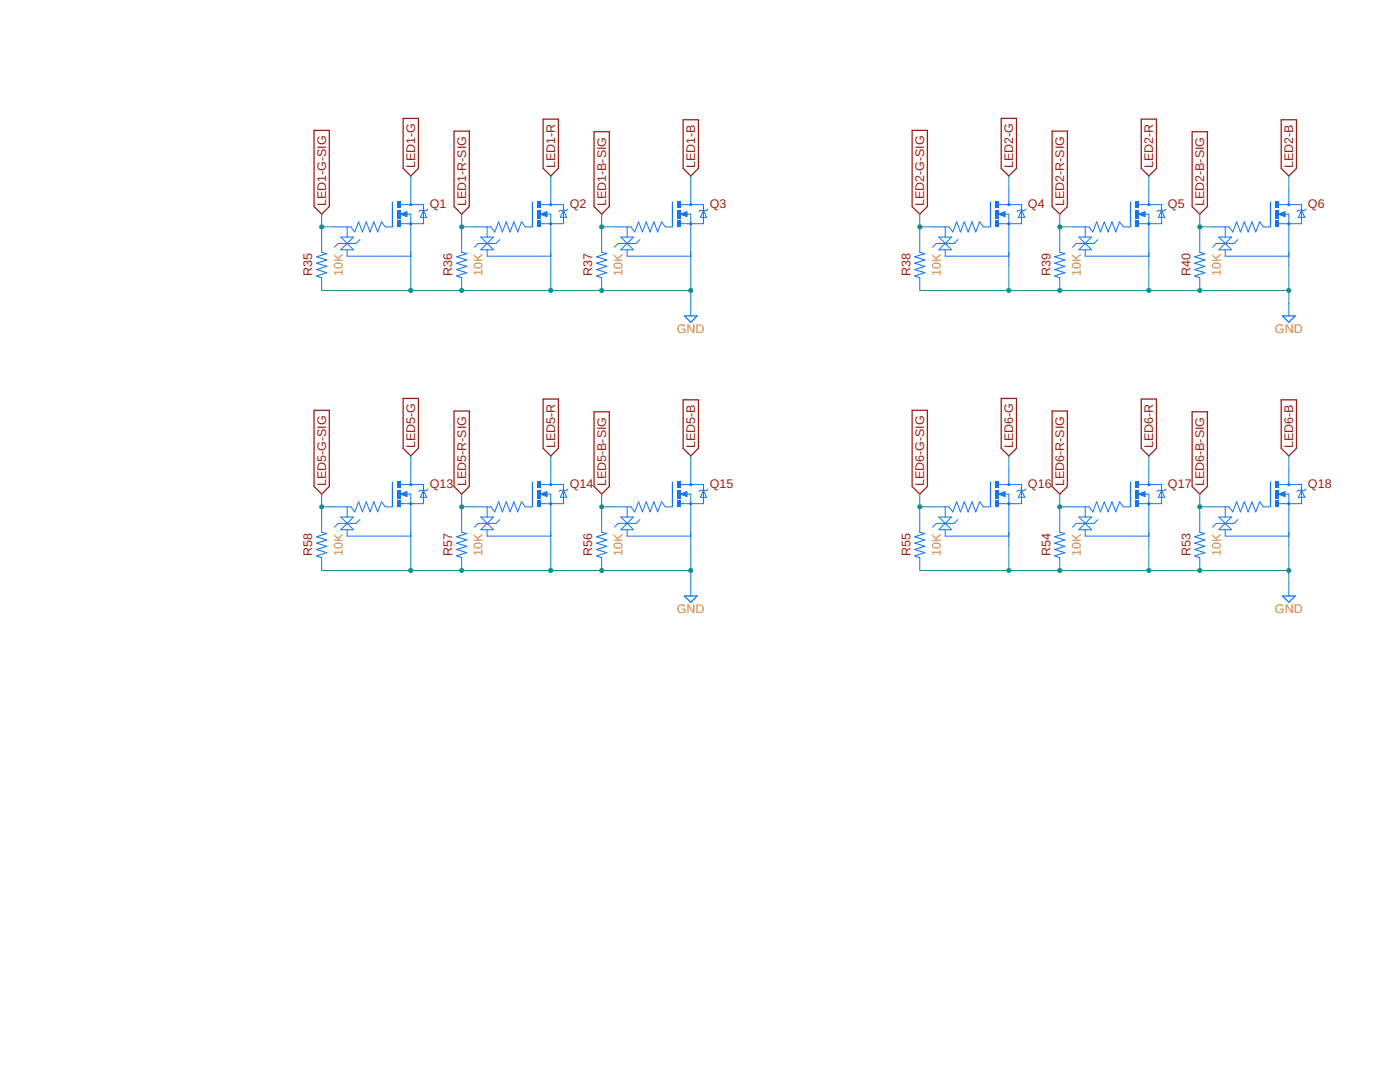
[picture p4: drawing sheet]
<svg xmlns="http://www.w3.org/2000/svg" width="279mm" height="216mm" viewBox="0 0 279 216" stroke-linecap="round" stroke-linejoin="round" font-family="sans-serif">
<g fill="none" stroke="#9c1f14" stroke-width=".25">
<path d="M62.7 26h3v15.2l-1.5 1.5-1.5-1.5zM80.5 23.6h3v10l-1.5 1.5-1.5-1.5zM90.6 26.2h3.1v15l-1.6 1.5-1.5-1.5zM108.4 23.8h3v9.8l-1.5 1.5-1.5-1.5zM118.6 26.3h3v14.9l-1.5 1.5-1.5-1.5zM136.3 23.9h3.1v9.7l-1.5 1.5-1.6-1.5zM182 26h3.1v15.2l-1.5 1.5-1.6-1.5zM199.8 23.6h3.1v10l-1.6 1.5-1.5-1.5zM210 26.2h3v15l-1.5 1.5-1.5-1.5zM227.8 23.8h3v9.8l-1.5 1.5-1.5-1.5zM237.9 26.3h3.1v14.9l-1.6 1.5-1.5-1.5zM255.7 23.9h3v9.7l-1.5 1.5-1.5-1.5z"/>
<path d="M80.5 79.5h3v10l-1.5 1.5-1.5-1.5zM108.4 79.6h3v9.9l-1.5 1.5-1.5-1.5zM136.3 79.8h3.1v9.7l-1.5 1.5-1.6-1.5zM199.8 79.5h3.1v10l-1.6 1.5-1.5-1.5zM227.8 79.6h3v9.9l-1.5 1.5-1.5-1.5zM255.7 79.8h3v9.7l-1.5 1.5-1.5-1.5zM62.7 81.9h3v15.2l-1.5 1.5-1.5-1.5zM90.6 82h3.1v15.1l-1.6 1.5-1.5-1.5zM118.6 82.2h3v14.9l-1.5 1.5-1.5-1.5zM182 81.9h3.1v15.2l-1.5 1.5-1.6-1.5zM210 82h3v15.1l-1.5 1.5-1.5-1.5zM237.9 82.2h3.1v14.9l-1.6 1.5-1.5-1.5z"/>
</g>
<path d="M79.9 42.7l1.3-.5v1zM80 40.8h4.5v3.8h-4.6M81.1 42.7h.9v1.9M82 40.2v.6M84.5 42l.7 1.4h-1.3zM85.4 41.7l-.2 .3h-1.3l-.3 .2" fill="none" stroke="#1375f4" stroke-width=".2"/>
<path d="M81.1 42.5l-.9 .2 .9 .3v-.3h-.3" fill="none" stroke="#1375f4" stroke-width=".32"/>
<g fill="#1375f4">
<path d="M79.2 44h.7v1.3h-.7z" fill-rule="evenodd"/>
<path d="M79.2 40.2h.7v1.3h-.7z" fill-rule="evenodd"/>
<path d="M79.2 41.8h.7v1.8h-.7z" fill-rule="evenodd"/>
<circle cx="82" cy="44.6" r=".33"/>
<circle cx="82" cy="40.8" r=".33"/>
</g>
<g fill="#1375f4">
<path d="M81.6 44.6a.35 .35 0 0 1 .7 0 .35 .35 0 0 1-.7 0zM81.6 44.6a.35 .35 0 0 0 .7 0 .35 .35 0 0 0-.7 0z"/>
<path d="M81.6 40.8a.35 .35 0 0 1 .7 0 .35 .35 0 0 1-.7 0zM81.6 40.8a.35 .35 0 0 0 .7 0 .35 .35 0 0 0-.7 0z"/>
<path d="M79.2 44h.7v1.3h-.7zM79.2 44v1.3h.7v-1.3z"/>
<path d="M79.2 40.2h.7v1.3h-.7zM79.2 40.2v1.3h.7v-1.3z"/>
<path d="M79.2 41.8h.7v1.8h-.7zM79.2 41.8v1.8h.7v-1.8z"/>
</g>
<g fill="none" stroke="#1375f4" stroke-width=".2">
<path d="M82 37.7v2.5M66.7 45.3h3.3l.8 1 .8-2 .7 2 .8-2 .8 2 .7-2 .8 2 .7-2 .8 1h1.3M68 47.3l2.5 2.5h-2.5l2.5-2.5zM69.3 45.3v2M69.3 49.8v1.3h12.7M71.8 47.8l-.7 .8h-3.6l-.8 .7M82 44.6v8.3M107.9 42.7l1.3-.5v1zM107.9 40.8h4.6v3.8h-4.6M109 42.7h.9v1.9M109.9 40.2v.6M112.5 42l.6 1.4h-1.3z"/>
<path d="M113.3 41.7l-.2 .3h-1.3l-.2 .2"/>
</g>
<path d="M78.3 40.3v5" fill="none" stroke="#1375f4" stroke-width=".25"/>
<path d="M109 42.5l-.9 .2 .9 .3v-.3h-.2" fill="none" stroke="#1375f4" stroke-width=".32"/>
<g fill="#1375f4">
<path d="M107.1 44h.8v1.3h-.8z" fill-rule="evenodd"/>
<path d="M107.1 40.2h.8v1.3h-.8z" fill-rule="evenodd"/>
<path d="M107.1 41.8h.8v1.8h-.8z" fill-rule="evenodd"/>
<circle cx="109.9" cy="44.6" r=".33"/>
<circle cx="109.9" cy="40.8" r=".33"/>
</g>
<g fill="#1375f4">
<path d="M109.6 44.6a.34 .34 0 0 1 .6 0 .34 .34 0 0 1-.6 0zM109.6 44.6a.33 .33 0 0 0 .6 0 .33 .33 0 0 0-.6 0z"/>
<path d="M109.6 40.8a.34 .34 0 0 1 .6 0 .34 .34 0 0 1-.6 0zM109.6 40.8a.33 .33 0 0 0 .6 0 .33 .33 0 0 0-.6 0z"/>
<path d="M107.1 44h.8v1.3h-.8zM107.1 44v1.3h.8v-1.3z"/>
<path d="M107.1 40.2h.8v1.3h-.8zM107.1 40.2v1.3h.8v-1.3z"/>
<path d="M107.1 41.8h.8v1.8h-.8zM107.1 41.8v1.8h.8v-1.8z"/>
</g>
<g fill="none" stroke="#1375f4" stroke-width=".2">
<path d="M109.9 37.7v2.5M94.7 45.3h3.3l.7 1 .8-2 .8 2 .7-2 .8 2 .8-2 .7 2 .8-2 .7 1h1.3M95.9 47.3l2.6 2.5h-2.6l2.6-2.5zM97.2 45.3v2M97.2 49.8v1.3h12.7M99.8 47.8l-.8 .8h-3.6l-.7 .7M109.9 44.6v8.3M135.8 42.7l1.3-.5v1zM135.8 40.8h4.6v3.8h-4.6M137 42.7h.9v1.9M137.9 40.2v.6M140.4 42l.6 1.4h-1.2z"/>
<path d="M141.3 41.7l-.3 .3h-1.2l-.3 .2"/>
</g>
<path d="M106.3 40.3v5" fill="none" stroke="#1375f4" stroke-width=".25"/>
<path d="M137 42.5l-.9 .2 .9 .3v-.3h-.3" fill="none" stroke="#1375f4" stroke-width=".32"/>
<g fill="#1375f4">
<path d="M135.1 44h.7v1.3h-.7z" fill-rule="evenodd"/>
<path d="M135.1 40.2h.7v1.3h-.7z" fill-rule="evenodd"/>
<path d="M135.1 41.8h.7v1.8h-.7z" fill-rule="evenodd"/>
<circle cx="137.9" cy="44.6" r=".33"/>
<circle cx="137.9" cy="40.8" r=".33"/>
</g>
<g fill="#1375f4">
<path d="M137.5 44.6a.35 .35 0 0 1 .7 0 .35 .35 0 0 1-.7 0zM137.5 44.6a.35 .35 0 0 0 .7 0 .35 .35 0 0 0-.7 0z"/>
<path d="M137.5 40.8a.35 .35 0 0 1 .7 0 .35 .35 0 0 1-.7 0zM137.5 40.8a.35 .35 0 0 0 .7 0 .35 .35 0 0 0-.7 0z"/>
<path d="M135.1 44h.7v1.3h-.7zM135.1 44v1.3h.7v-1.3z"/>
<path d="M135.1 40.2h.7v1.3h-.7zM135.1 40.2v1.3h.7v-1.3z"/>
<path d="M135.1 41.8h.7v1.8h-.7zM135.1 41.8v1.8h.7v-1.8z"/>
</g>
<g fill="none" stroke="#1375f4" stroke-width=".2">
<path d="M137.9 37.7v2.5M122.6 45.3h3.3l.8 1 .7-2 .8 2 .8-2 .7 2 .8-2 .8 2 .7-2 .8 1h1.2M123.9 47.3l2.5 2.5h-2.5l2.5-2.5zM125.2 45.3v2M125.2 49.8v1.3h12.7M127.7 47.8l-.8 .8h-3.5l-.8 .7M137.9 44.6v8.3M199.3 42.7l1.3-.5v1zM199.3 40.8h4.6v3.8h-4.6M200.4 42.7h.9v1.9M201.3 40.2v.6M203.9 42l.6 1.4h-1.3z"/>
<path d="M204.8 41.7l-.3 .3h-1.3l-.2 .2M137.9 60.5v2.5"/>
</g>
<path d="M134.2 40.3v5M136.6 63h2.5l-1.2 1.3z" fill="none" stroke="#1375f4" stroke-width=".25"/>
<path d="M200.4 42.5l-.8 .2 .8 .3v-.3h-.2" fill="none" stroke="#1375f4" stroke-width=".32"/>
<g fill="#1375f4">
<path d="M198.5 44h.8v1.3h-.8z" fill-rule="evenodd"/>
<path d="M198.5 40.2h.8v1.3h-.8z" fill-rule="evenodd"/>
<path d="M198.5 41.8h.8v1.8h-.8z" fill-rule="evenodd"/>
<circle cx="201.3" cy="44.6" r=".33"/>
<circle cx="201.3" cy="40.8" r=".33"/>
</g>
<g fill="#1375f4">
<path d="M201 44.6a.35 .35 0 0 1 .7 0 .35 .35 0 0 1-.7 0zM201 44.6a.35 .35 0 0 0 .7 0 .35 .35 0 0 0-.7 0z"/>
<path d="M201 40.8a.35 .35 0 0 1 .7 0 .35 .35 0 0 1-.7 0zM201 40.8a.35 .35 0 0 0 .7 0 .35 .35 0 0 0-.7 0z"/>
<path d="M198.5 44h.8v1.3h-.8zM198.5 44v1.3h.8v-1.3z"/>
<path d="M198.5 40.2h.8v1.3h-.8zM198.5 40.2v1.3h.8v-1.3z"/>
<path d="M198.5 41.8h.8v1.8h-.8zM198.5 41.8v1.8h.8v-1.8z"/>
</g>
<g fill="none" stroke="#1375f4" stroke-width=".2">
<path d="M201.3 37.7v2.5M186.1 45.3h3.3l.8 1 .7-2 .8 2 .7-2 .8 2 .8-2 .7 2 .8-2 .8 1h1.2M187.4 47.3l2.5 2.5h-2.5l2.5-2.5zM188.6 45.3v2M188.6 49.8v1.3h12.7M191.2 47.8l-.8 .8h-3.5l-.8 .7M201.3 44.6v8.3M227.2 42.7l1.3-.5v1zM227.3 40.8h4.5v3.8h-4.6M228.4 42.7h.9v1.9M229.3 40.2v.6M231.8 42l.7 1.4h-1.3z"/>
<path d="M232.7 41.7l-.2 .3h-1.3l-.3 .2"/>
</g>
<path d="M197.7 40.3v5" fill="none" stroke="#1375f4" stroke-width=".25"/>
<path d="M228.4 42.5l-.9 .2 .9 .3v-.3h-.3" fill="none" stroke="#1375f4" stroke-width=".32"/>
<g fill="#1375f4">
<path d="M226.5 44h.7v1.3h-.7z" fill-rule="evenodd"/>
<path d="M226.5 40.2h.7v1.3h-.7z" fill-rule="evenodd"/>
<path d="M226.5 41.8h.7v1.8h-.7z" fill-rule="evenodd"/>
<circle cx="229.3" cy="44.6" r=".33"/>
<circle cx="229.3" cy="40.8" r=".33"/>
</g>
<g fill="#1375f4">
<path d="M228.9 44.6a.35 .35 0 0 1 .7 0 .35 .35 0 0 1-.7 0zM228.9 44.6a.35 .35 0 0 0 .7 0 .35 .35 0 0 0-.7 0z"/>
<path d="M228.9 40.8a.35 .35 0 0 1 .7 0 .35 .35 0 0 1-.7 0zM228.9 40.8a.35 .35 0 0 0 .7 0 .35 .35 0 0 0-.7 0z"/>
<path d="M226.5 44h.7v1.3h-.7zM226.5 44v1.3h.7v-1.3z"/>
<path d="M226.5 40.2h.7v1.3h-.7zM226.5 40.2v1.3h.7v-1.3z"/>
<path d="M226.5 41.8h.7v1.8h-.7zM226.5 41.8v1.8h.7v-1.8z"/>
</g>
<g fill="none" stroke="#1375f4" stroke-width=".2">
<path d="M229.3 37.7v2.5M214 45.3h3.3l.8 1 .8-2 .7 2 .8-2 .7 2 .8-2 .8 2 .7-2 .8 1h1.3M215.3 47.3l2.5 2.5h-2.5l2.5-2.5zM216.6 45.3v2M216.6 49.8v1.3h12.7M219.1 47.8l-.7 .8h-3.6l-.8 .7M229.3 44.6v8.3M255.2 42.7l1.3-.5v1zM255.2 40.8h4.6v3.8h-4.6M256.3 42.7h.9v1.9M257.2 40.2v.6M259.8 42l.6 1.4h-1.3z"/>
<path d="M260.6 41.7l-.2 .3h-1.3l-.2 .2"/>
</g>
<path d="M225.6 40.3v5" fill="none" stroke="#1375f4" stroke-width=".25"/>
<path d="M256.3 42.5l-.9 .2 .9 .3v-.3h-.2" fill="none" stroke="#1375f4" stroke-width=".32"/>
<g fill="#1375f4">
<path d="M254.4 44h.8v1.3h-.8z" fill-rule="evenodd"/>
<path d="M254.4 40.2h.8v1.3h-.8z" fill-rule="evenodd"/>
<path d="M254.4 41.8h.8v1.8h-.8z" fill-rule="evenodd"/>
<circle cx="257.2" cy="44.6" r=".33"/>
<circle cx="257.2" cy="40.8" r=".33"/>
</g>
<g fill="#1375f4">
<path d="M256.9 44.6a.34 .34 0 0 1 .6 0 .34 .34 0 0 1-.6 0zM256.9 44.6a.33 .33 0 0 0 .6 0 .33 .33 0 0 0-.6 0z"/>
<path d="M256.9 40.8a.34 .34 0 0 1 .6 0 .34 .34 0 0 1-.6 0zM256.9 40.8a.33 .33 0 0 0 .6 0 .33 .33 0 0 0-.6 0z"/>
<path d="M254.4 44h.8v1.3h-.8zM254.4 44v1.3h.8v-1.3z"/>
<path d="M254.4 40.2h.8v1.3h-.8zM254.4 40.2v1.3h.8v-1.3z"/>
<path d="M254.4 41.8h.8v1.8h-.8zM254.4 41.8v1.8h.8v-1.8z"/>
</g>
<g fill="none" stroke="#1375f4" stroke-width=".2">
<path d="M257.2 37.7v2.5M242 45.3h3.3l.7 1 .8-2 .8 2 .7-2 .8 2 .8-2 .7 2 .8-2 .7 1h1.3M243.2 47.3l2.6 2.5h-2.6l2.6-2.5zM244.5 45.3v2M244.5 49.8v1.3h12.7M247.1 47.8l-.8 .8h-3.6l-.7 .7M257.2 44.6v8.3M257.2 60.5v2.5M79.9 98.6l1.3-.5v1zM80 96.7h4.5v3.8h-4.6M81.1 98.6h.9v1.9M82 96.1v.6"/>
<path d="M84.5 97.8l.7 1.4h-1.3zM85.4 97.6l-.2 .2h-1.3l-.3 .3"/>
</g>
<path d="M253.6 40.3v5M255.9 63h2.6l-1.3 1.3z" fill="none" stroke="#1375f4" stroke-width=".25"/>
<path d="M81.1 98.3l-.9 .3 .9 .2v-.2h-.3" fill="none" stroke="#1375f4" stroke-width=".32"/>
<g fill="#1375f4">
<path d="M79.2 99.9h.7v1.2h-.7z" fill-rule="evenodd"/>
<path d="M79.2 96.1h.7v1.2h-.7z" fill-rule="evenodd"/>
<path d="M79.2 97.7h.7v1.8h-.7z" fill-rule="evenodd"/>
<circle cx="82" cy="100.5" r=".33"/>
<circle cx="82" cy="96.7" r=".33"/>
</g>
<g fill="#1375f4">
<path d="M81.6 100.5a.35 .35 0 0 1 .7 0 .35 .35 0 0 1-.7 0zM81.6 100.5a.35 .35 0 0 0 .7 0 .35 .35 0 0 0-.7 0z"/>
<path d="M81.6 96.7a.35 .35 0 0 1 .7 0 .35 .35 0 0 1-.7 0zM81.6 96.7a.35 .35 0 0 0 .7 0 .35 .35 0 0 0-.7 0z"/>
<path d="M79.2 99.9h.7v1.2h-.7zM79.2 99.9v1.2h.7v-1.2z"/>
<path d="M79.2 96.1h.7v1.2h-.7zM79.2 96.1v1.2h.7v-1.2z"/>
<path d="M79.2 97.7h.7v1.8h-.7zM79.2 97.7v1.8h.7v-1.8z"/>
</g>
<g fill="none" stroke="#1375f4" stroke-width=".2">
<path d="M82 93.5v2.6M107.9 98.6l1.3-.5v1zM107.9 96.7h4.6v3.8h-4.6M109 98.6h.9v1.9M109.9 96.1v.6M112.5 97.8l.6 1.4h-1.3zM113.3 97.6l-.2 .2h-1.3l-.2 .3M66.7 101.1h3.3l.8 1.1 .8-2.1 .7 2.1 .8-2.1 .8 2.1 .7-2.1 .8 2.1 .7-2.1 .8 1h1.3M68 103.2l2.5 2.5h-2.5l2.5-2.5zM69.3 101.1v2.1M69.3 105.7v1.3h12.7M71.8 103.7l-.7 .7h-3.6l-.8 .8"/>
<path d="M82 100.5v8.3"/>
</g>
<path d="M78.3 96.2v4.9" fill="none" stroke="#1375f4" stroke-width=".25"/>
<path d="M109 98.3l-.9 .3 .9 .2v-.2h-.2" fill="none" stroke="#1375f4" stroke-width=".32"/>
<g fill="#1375f4">
<path d="M107.1 99.9h.8v1.2h-.8z" fill-rule="evenodd"/>
<path d="M107.1 96.1h.8v1.2h-.8z" fill-rule="evenodd"/>
<path d="M107.1 97.7h.8v1.8h-.8z" fill-rule="evenodd"/>
<circle cx="109.9" cy="100.5" r=".33"/>
<circle cx="109.9" cy="96.7" r=".33"/>
</g>
<g fill="#1375f4">
<path d="M109.6 100.5a.33 .33 0 0 1 .6 0 .33 .33 0 0 1-.6 0zM109.6 100.5a.33 .33 0 0 0 .6 0 .33 .33 0 0 0-.6 0z"/>
<path d="M109.6 96.7a.33 .33 0 0 1 .6 0 .33 .33 0 0 1-.6 0zM109.6 96.7a.33 .33 0 0 0 .6 0 .33 .33 0 0 0-.6 0z"/>
<path d="M107.1 99.9h.8v1.2h-.8zM107.1 99.9v1.2h.8v-1.2z"/>
<path d="M107.1 96.1h.8v1.2h-.8zM107.1 96.1v1.2h.8v-1.2z"/>
<path d="M107.1 97.7h.8v1.8h-.8zM107.1 97.7v1.8h.8v-1.8z"/>
</g>
<g fill="none" stroke="#1375f4" stroke-width=".2">
<path d="M109.9 93.5v2.6M135.8 98.6l1.3-.5v1zM135.8 96.7h4.6v3.8h-4.6M137 98.6h.9v1.9M137.9 96.1v.6M140.4 97.8l.6 1.4h-1.2zM141.3 97.6l-.3 .2h-1.2l-.3 .3M94.7 101.1h3.3l.7 1.1 .8-2.1 .8 2.1 .7-2.1 .8 2.1 .8-2.1 .7 2.1 .8-2.1 .7 1h1.3M95.9 103.2l2.6 2.5h-2.6l2.6-2.5zM97.2 101.1v2.1M97.2 105.7v1.3h12.7M99.8 103.7l-.8 .7h-3.6l-.7 .8"/>
<path d="M109.9 100.5v8.3"/>
</g>
<path d="M106.3 96.2v4.9" fill="none" stroke="#1375f4" stroke-width=".25"/>
<path d="M137 98.3l-.9 .3 .9 .2v-.2h-.3" fill="none" stroke="#1375f4" stroke-width=".32"/>
<g fill="#1375f4">
<path d="M135.1 99.9h.7v1.2h-.7z" fill-rule="evenodd"/>
<path d="M135.1 96.1h.7v1.2h-.7z" fill-rule="evenodd"/>
<path d="M135.1 97.7h.7v1.8h-.7z" fill-rule="evenodd"/>
<circle cx="137.8" cy="100.5" r=".33"/>
<circle cx="137.8" cy="96.7" r=".33"/>
</g>
<g fill="#1375f4">
<path d="M137.5 100.5a.35 .35 0 0 1 .7 0 .35 .35 0 0 1-.7 0zM137.5 100.5a.35 .35 0 0 0 .7 0 .35 .35 0 0 0-.7 0z"/>
<path d="M137.5 96.7a.35 .35 0 0 1 .7 0 .35 .35 0 0 1-.7 0zM137.5 96.7a.35 .35 0 0 0 .7 0 .35 .35 0 0 0-.7 0z"/>
<path d="M135.1 99.9h.7v1.2h-.7zM135.1 99.9v1.2h.7v-1.2z"/>
<path d="M135.1 96.1h.7v1.2h-.7zM135.1 96.1v1.2h.7v-1.2z"/>
<path d="M135.1 97.7h.7v1.8h-.7zM135.1 97.7v1.8h.7v-1.8z"/>
</g>
<g fill="none" stroke="#1375f4" stroke-width=".2">
<path d="M137.9 93.5v2.6M199.3 98.6l1.3-.5v1zM199.3 96.7h4.6v3.8h-4.6M200.4 98.6h.9v1.9M201.3 96.1v.6M203.9 97.8l.6 1.4h-1.3zM204.8 97.6l-.3 .2h-1.3l-.2 .3M122.6 101.1h3.3l.8 1.1 .7-2.1 .8 2.1 .8-2.1 .7 2.1 .8-2.1 .8 2.1 .7-2.1 .8 1h1.2M123.9 103.2l2.5 2.5h-2.5l2.5-2.5zM125.2 101.1v2.1M125.2 105.7v1.3h12.7M127.7 103.7l-.8 .7h-3.5l-.8 .8"/>
<path d="M137.9 100.5v8.3M137.9 116.4v2.5"/>
</g>
<path d="M134.2 96.2v4.9M136.6 118.9h2.5l-1.2 1.3z" fill="none" stroke="#1375f4" stroke-width=".25"/>
<path d="M200.4 98.3l-.8 .3 .8 .2v-.2h-.2" fill="none" stroke="#1375f4" stroke-width=".32"/>
<g fill="#1375f4">
<path d="M198.5 99.9h.8v1.2h-.8z" fill-rule="evenodd"/>
<path d="M198.5 96.1h.8v1.2h-.8z" fill-rule="evenodd"/>
<path d="M198.5 97.7h.8v1.8h-.8z" fill-rule="evenodd"/>
<circle cx="201.3" cy="100.5" r=".32"/>
<circle cx="201.3" cy="96.7" r=".32"/>
</g>
<g fill="#1375f4">
<path d="M201 100.5a.35 .35 0 0 1 .7 0 .35 .35 0 0 1-.7 0zM201 100.5a.35 .35 0 0 0 .7 0 .35 .35 0 0 0-.7 0z"/>
<path d="M201 96.7a.35 .35 0 0 1 .7 0 .35 .35 0 0 1-.7 0zM201 96.7a.35 .35 0 0 0 .7 0 .35 .35 0 0 0-.7 0z"/>
<path d="M198.5 99.9h.8v1.2h-.8zM198.5 99.9v1.2h.8v-1.2z"/>
<path d="M198.5 96.1h.8v1.2h-.8zM198.5 96.1v1.2h.8v-1.2z"/>
<path d="M198.5 97.7h.8v1.8h-.8zM198.5 97.7v1.8h.8v-1.8z"/>
</g>
<g fill="none" stroke="#1375f4" stroke-width=".2">
<path d="M201.3 93.5v2.6M227.2 98.6l1.3-.5v1zM227.3 96.7h4.5v3.8h-4.6M228.4 98.6h.9v1.9M229.3 96.1v.6M231.8 97.8l.7 1.4h-1.3zM232.7 97.6l-.2 .2h-1.3l-.3 .3M186.1 101.1h3.3l.8 1.1 .7-2.1 .8 2.1 .7-2.1 .8 2.1 .8-2.1 .7 2.1 .8-2.1 .8 1h1.2M187.4 103.2l2.5 2.5h-2.5l2.5-2.5zM188.6 101.1v2.1M188.6 105.7v1.3h12.7M191.2 103.7l-.8 .7h-3.5l-.8 .8"/>
<path d="M201.3 100.5v8.3"/>
</g>
<path d="M197.7 96.2v4.9" fill="none" stroke="#1375f4" stroke-width=".25"/>
<path d="M228.4 98.3l-.9 .3 .9 .2v-.2h-.3" fill="none" stroke="#1375f4" stroke-width=".32"/>
<g fill="#1375f4">
<path d="M226.5 99.9h.7v1.2h-.7z" fill-rule="evenodd"/>
<path d="M226.5 96.1h.7v1.2h-.7z" fill-rule="evenodd"/>
<path d="M226.5 97.7h.7v1.8h-.7z" fill-rule="evenodd"/>
<circle cx="229.3" cy="100.5" r=".33"/>
<circle cx="229.3" cy="96.7" r=".33"/>
</g>
<g fill="#1375f4">
<path d="M228.9 100.5a.35 .35 0 0 1 .7 0 .35 .35 0 0 1-.7 0zM228.9 100.5a.35 .35 0 0 0 .7 0 .35 .35 0 0 0-.7 0z"/>
<path d="M228.9 96.7a.35 .35 0 0 1 .7 0 .35 .35 0 0 1-.7 0zM228.9 96.7a.35 .35 0 0 0 .7 0 .35 .35 0 0 0-.7 0z"/>
<path d="M226.5 99.9h.7v1.2h-.7zM226.5 99.9v1.2h.7v-1.2z"/>
<path d="M226.5 96.1h.7v1.2h-.7zM226.5 96.1v1.2h.7v-1.2z"/>
<path d="M226.5 97.7h.7v1.8h-.7zM226.5 97.7v1.8h.7v-1.8z"/>
</g>
<g fill="none" stroke="#1375f4" stroke-width=".2">
<path d="M229.3 93.5v2.6M255.2 98.6l1.3-.5v1zM255.2 96.7h4.6v3.8h-4.6M256.3 98.6h.9v1.9M257.2 96.1v.6M259.8 97.8l.6 1.4h-1.3zM260.6 97.6l-.2 .2h-1.3l-.2 .3M214 101.1h3.3l.8 1.1 .8-2.1 .7 2.1 .8-2.1 .7 2.1 .8-2.1 .8 2.1 .7-2.1 .8 1h1.3M215.3 103.2l2.5 2.5h-2.5l2.5-2.5zM216.6 101.1v2.1M216.6 105.7v1.3h12.7M219.1 103.7l-.7 .7h-3.6l-.8 .8"/>
<path d="M229.3 100.5v8.3"/>
</g>
<path d="M225.6 96.2v4.9" fill="none" stroke="#1375f4" stroke-width=".25"/>
<path d="M256.3 98.3l-.9 .3 .9 .2v-.2h-.2" fill="none" stroke="#1375f4" stroke-width=".32"/>
<g fill="#1375f4">
<path d="M254.4 99.9h.8v1.2h-.8z" fill-rule="evenodd"/>
<path d="M254.4 96.1h.8v1.2h-.8z" fill-rule="evenodd"/>
<path d="M254.4 97.7h.8v1.8h-.8z" fill-rule="evenodd"/>
<circle cx="257.2" cy="100.5" r=".33"/>
<circle cx="257.2" cy="96.7" r=".33"/>
</g>
<g fill="#1375f4">
<path d="M256.9 100.5a.33 .33 0 0 1 .6 0 .33 .33 0 0 1-.6 0zM256.9 100.5a.33 .33 0 0 0 .6 0 .33 .33 0 0 0-.6 0z"/>
<path d="M256.9 96.7a.33 .33 0 0 1 .6 0 .33 .33 0 0 1-.6 0zM256.9 96.7a.33 .33 0 0 0 .6 0 .33 .33 0 0 0-.6 0z"/>
<path d="M254.4 99.9h.8v1.2h-.8zM254.4 99.9v1.2h.8v-1.2z"/>
<path d="M254.4 96.1h.8v1.2h-.8zM254.4 96.1v1.2h.8v-1.2z"/>
<path d="M254.4 97.7h.8v1.8h-.8zM254.4 97.7v1.8h.8v-1.8z"/>
</g>
<g fill="none" stroke="#1375f4" stroke-width=".2">
<path d="M64.2 47.8v2.6M64.2 55.4v2.6M92.1 47.8v2.6M92.1 55.4v2.6M120.1 47.8v2.6M120.1 55.4v2.6M183.6 47.8v2.6M183.6 55.4v2.6M211.5 47.8v2.6M211.5 55.4v2.6M239.4 47.8v2.6M239.4 55.4v2.6"/>
<path d="M257.2 93.5v2.6M64.2 103.7v2.5M64.2 111.3v2.5M92.1 103.7v2.5M92.1 111.3v2.5M120.1 103.7v2.5M120.1 111.3v2.5M183.6 103.7v2.5M183.6 111.3v2.5M211.5 103.7v2.5M211.5 111.3v2.5M239.4 103.7v2.5"/>
<path d="M239.4 111.3v2.5M242 101.1h3.3l.7 1.1 .8-2.1 .8 2.1 .7-2.1 .8 2.1 .8-2.1 .7 2.1 .8-2.1 .7 1h1.3M243.2 103.2l2.6 2.5h-2.6l2.6-2.5zM244.5 101.1v2.1M244.5 105.7v1.3h12.7M247.1 103.7l-.8 .7h-3.6l-.7 .8M257.2 100.5v8.3M257.2 116.4v2.5"/>
</g>
<path d="M253.6 96.2v4.9M255.9 118.9h2.6l-1.3 1.3z" fill="none" stroke="#1375f4" stroke-width=".25"/>
<path d="M64.2 50.4l1 .2-2 .6 2 .7-2 .6 2 .6-2 .7 2 .6-2 .7 1 .3M92.1 50.4l1.1 .2-2.1 .6 2.1 .7-2.1 .6 2.1 .6-2.1 .7 2.1 .6-2.1 .7 1 .3M120.1 50.4l1 .2-2 .6 2 .7-2 .6 2 .6-2 .7 2 .6-2 .7 1 .3M183.6 50.4l1 .2-2.1 .6 2.1 .7-2.1 .6 2.1 .6-2.1 .7 2.1 .6-2.1 .7 1.1 .3M211.5 50.4l1 .2-2 .6 2 .7-2 .6 2 .6-2 .7 2 .6-2 .7 1 .3M239.4 50.4l1.1 .2-2.1 .6 2.1 .7-2.1 .6 2.1 .6-2.1 .7 2.1 .6-2.1 .7 1 .3M64.2 106.2l1 .3-2 .6 2 .6-2 .7 2 .6-2 .6 2 .7-2 .6 1 .4M92.1 106.2l1.1 .3-2.1 .6 2.1 .6-2.1 .7 2.1 .6-2.1 .6 2.1 .7-2.1 .6 1 .4M120.1 106.2l1 .3-2 .6 2 .6-2 .7 2 .6-2 .6 2 .7-2 .6 1 .4M183.6 106.2l1 .3-2.1 .6 2.1 .6-2.1 .7 2.1 .6-2.1 .6 2.1 .7-2.1 .6 1.1 .4M211.5 106.2l1 .3-2 .6 2 .6-2 .7 2 .6-2 .6 2 .7-2 .6 1 .4M239.4 106.2l1.1 .3-2.1 .6 2.1 .6-2.1 .7 2.1 .6-2.1 .6 2.1 .7-2.1 .6 1 .4" fill="none" stroke="#1375f4" stroke-width=".21"/>
<path d="M64.2 58h73.7M82 52.9v5.1M109.9 52.9v5.1M137.9 52.9v7.6" fill="none" stroke="#158f93" stroke-width=".2"/>
<g fill="#158f93">
<circle cx="82" cy="58" r=".51"/>
<circle cx="92.1" cy="58" r=".51"/>
<circle cx="109.9" cy="58" r=".51"/>
<circle cx="120.1" cy="58" r=".51"/>
<circle cx="137.9" cy="58" r=".51"/>
</g>
<g fill="#158f93">
<path d="M81.5 58a.51 .51 0 0 1 1 0 .51 .51 0 0 1-1 0zM81.5 58a.51 .51 0 0 0 1 0 .51 .51 0 0 0-1 0z"/>
<path d="M91.6 58a.51 .51 0 0 1 1 0 .51 .51 0 0 1-1 0zM91.6 58a.51 .51 0 0 0 1 0 .51 .51 0 0 0-1 0z"/>
<path d="M109.4 58a.51 .51 0 0 1 1 0 .51 .51 0 0 1-1 0zM109.4 58a.51 .51 0 0 0 1 0 .51 .51 0 0 0-1 0z"/>
<path d="M119.6 58a.51 .51 0 0 1 1 0 .51 .51 0 0 1-1 0zM119.6 58a.51 .51 0 0 0 1 0 .51 .51 0 0 0-1 0z"/>
<path d="M137.3 58a.55 .55 0 0 1 1.1 0 .55 .55 0 0 1-1.1 0zM137.4 58a.51 .51 0 0 0 1 0 .51 .51 0 0 0-1 0z"/>
</g>
<path d="M201.3 52.9v5.1h55.9v-5.1M229.3 52.9v5.1" fill="none" stroke="#158f93" stroke-width=".2"/>
<circle cx="229.3" cy="58" r=".51" fill="#158f93"/>
<path d="M228.8 58a.51 .51 0 0 1 1 0 .51 .51 0 0 1-1 0zM228.8 58a.51 .51 0 0 0 1 0 .51 .51 0 0 0-1 0z" fill="#158f93"/>
<path d="M257.2 58v2.5" fill="none" stroke="#158f93" stroke-width=".2"/>
<g fill="#158f93">
<circle cx="257.2" cy="58" r=".51"/>
<circle cx="211.5" cy="58" r=".51"/>
<circle cx="239.4" cy="58" r=".51"/>
</g>
<g fill="#158f93">
<path d="M256.7 58a.51 .51 0 0 1 1 0 .51 .51 0 0 1-1 0zM256.7 58a.51 .51 0 0 0 1 0 .51 .51 0 0 0-1 0z"/>
<path d="M211 58a.51 .51 0 0 1 1 0 .51 .51 0 0 1-1 0zM211 58a.51 .51 0 0 0 1 0 .51 .51 0 0 0-1 0z"/>
<path d="M238.9 58a.51 .51 0 0 1 1 0 .51 .51 0 0 1-1 0zM238.9 58a.51 .51 0 0 0 1 0 .51 .51 0 0 0-1 0z"/>
</g>
<path d="M183.6 58h17.7" fill="none" stroke="#158f93" stroke-width=".2"/>
<circle cx="201.3" cy="58" r=".51" fill="#158f93"/>
<path d="M200.8 58a.51 .51 0 0 1 1 0 .51 .51 0 0 1-1 0zM200.8 58a.51 .51 0 0 0 1 0 .51 .51 0 0 0-1 0z" fill="#158f93"/>
<path d="M82 108.8v5h55.9v-5M109.9 108.8v5" fill="none" stroke="#158f93" stroke-width=".2"/>
<circle cx="109.9" cy="113.8" r=".51" fill="#158f93"/>
<path d="M109.4 113.8a.51 .51 0 0 1 1 0 .51 .51 0 0 1-1 0zM109.4 113.8a.51 .51 0 0 0 1 0 .51 .51 0 0 0-1 0z" fill="#158f93"/>
<path d="M137.9 113.8v2.6" fill="none" stroke="#158f93" stroke-width=".2"/>
<g fill="#158f93">
<circle cx="137.9" cy="113.8" r=".51"/>
<circle cx="120.1" cy="113.8" r=".51"/>
<circle cx="92.1" cy="113.8" r=".51"/>
</g>
<g fill="#158f93">
<path d="M137.3 113.8a.55 .55 0 0 1 1.1 0 .55 .55 0 0 1-1.1 0zM137.4 113.8a.51 .51 0 0 0 1 0 .51 .51 0 0 0-1 0z"/>
<path d="M119.6 113.8a.51 .51 0 0 1 1 0 .51 .51 0 0 1-1 0zM119.6 113.8a.51 .51 0 0 0 1 0 .51 .51 0 0 0-1 0z"/>
<path d="M91.6 113.8a.51 .51 0 0 1 1 0 .51 .51 0 0 1-1 0zM91.6 113.8a.51 .51 0 0 0 1 0 .51 .51 0 0 0-1 0z"/>
</g>
<path d="M64.2 113.8h17.8" fill="none" stroke="#158f93" stroke-width=".2"/>
<circle cx="82" cy="113.8" r=".51" fill="#158f93"/>
<path d="M81.5 113.8a.51 .51 0 0 1 1 0 .51 .51 0 0 1-1 0zM81.5 113.8a.51 .51 0 0 0 1 0 .51 .51 0 0 0-1 0z" fill="#158f93"/>
<path d="M201.3 108.8v5h55.9v-5M229.3 108.8v5" fill="none" stroke="#158f93" stroke-width=".2"/>
<circle cx="229.3" cy="113.8" r=".51" fill="#158f93"/>
<path d="M228.8 113.8a.51 .51 0 0 1 1 0 .51 .51 0 0 1-1 0zM228.8 113.8a.51 .51 0 0 0 1 0 .51 .51 0 0 0-1 0z" fill="#158f93"/>
<path d="M257.2 113.8v2.6" fill="none" stroke="#158f93" stroke-width=".2"/>
<g fill="#158f93">
<circle cx="257.2" cy="113.8" r=".51"/>
<circle cx="239.4" cy="113.8" r=".51"/>
<circle cx="211.5" cy="113.8" r=".51"/>
</g>
<g fill="#158f93">
<path d="M256.7 113.8a.51 .51 0 0 1 1 0 .51 .51 0 0 1-1 0zM256.7 113.8a.51 .51 0 0 0 1 0 .51 .51 0 0 0-1 0z"/>
<path d="M238.9 113.8a.51 .51 0 0 1 1 0 .51 .51 0 0 1-1 0zM238.9 113.8a.51 .51 0 0 0 1 0 .51 .51 0 0 0-1 0z"/>
<path d="M211 113.8a.51 .51 0 0 1 1 0 .51 .51 0 0 1-1 0zM211 113.8a.51 .51 0 0 0 1 0 .51 .51 0 0 0-1 0z"/>
</g>
<path d="M183.6 113.8h17.7" fill="none" stroke="#158f93" stroke-width=".2"/>
<circle cx="201.3" cy="113.8" r=".51" fill="#158f93"/>
<path d="M200.8 113.8a.51 .51 0 0 1 1 0 .51 .51 0 0 1-1 0zM200.8 113.8a.51 .51 0 0 0 1 0 .51 .51 0 0 0-1 0z" fill="#158f93"/>
<path d="M64.2 45.3h2.5M64.2 42.7v5.1" fill="none" stroke="#158f93" stroke-width=".2"/>
<circle cx="64.2" cy="45.3" r=".51" fill="#158f93"/>
<path d="M63.7 45.3a.51 .51 0 0 1 1 0 .51 .51 0 0 1-1 0zM63.7 45.3a.51 .51 0 0 0 1 0 .51 .51 0 0 0-1 0z" fill="#158f93"/>
<path d="M92.1 45.3h2.6M92.1 42.7v5.1" fill="none" stroke="#158f93" stroke-width=".2"/>
<circle cx="92.1" cy="45.3" r=".51" fill="#158f93"/>
<path d="M91.6 45.3a.51 .51 0 0 1 1 0 .51 .51 0 0 1-1 0zM91.6 45.3a.51 .51 0 0 0 1 0 .51 .51 0 0 0-1 0z" fill="#158f93"/>
<path d="M120.1 45.3h2.5M120.1 42.7v5.1" fill="none" stroke="#158f93" stroke-width=".2"/>
<circle cx="120.1" cy="45.3" r=".51" fill="#158f93"/>
<path d="M119.6 45.3a.51 .51 0 0 1 1 0 .51 .51 0 0 1-1 0zM119.6 45.3a.51 .51 0 0 0 1 0 .51 .51 0 0 0-1 0z" fill="#158f93"/>
<path d="M64.2 98.6v5.1M64.2 101.1h2.5" fill="none" stroke="#158f93" stroke-width=".2"/>
<circle cx="64.2" cy="101.1" r=".51" fill="#158f93"/>
<path d="M63.7 101.1a.51 .51 0 0 1 1 0 .51 .51 0 0 1-1 0zM63.7 101.1a.51 .51 0 0 0 1 0 .51 .51 0 0 0-1 0z" fill="#158f93"/>
<path d="M92.1 98.6v5.1M92.1 101.1h2.6" fill="none" stroke="#158f93" stroke-width=".2"/>
<circle cx="92.1" cy="101.1" r=".51" fill="#158f93"/>
<path d="M91.6 101.1a.51 .51 0 0 1 1 0 .51 .51 0 0 1-1 0zM91.6 101.1a.51 .51 0 0 0 1 0 .51 .51 0 0 0-1 0z" fill="#158f93"/>
<path d="M120.1 98.6v5.1M120.1 101.1h2.5" fill="none" stroke="#158f93" stroke-width=".2"/>
<circle cx="120.1" cy="101.1" r=".51" fill="#158f93"/>
<path d="M119.6 101.1a.51 .51 0 0 1 1 0 .51 .51 0 0 1-1 0zM119.6 101.1a.51 .51 0 0 0 1 0 .51 .51 0 0 0-1 0z" fill="#158f93"/>
<path d="M183.6 45.3h2.5M183.6 42.7v5.1" fill="none" stroke="#158f93" stroke-width=".2"/>
<circle cx="183.6" cy="45.3" r=".51" fill="#158f93"/>
<path d="M183 45.3a.55 .55 0 0 1 1.1 0 .55 .55 0 0 1-1.1 0zM183.1 45.3a.51 .51 0 0 0 1 0 .51 .51 0 0 0-1 0z" fill="#158f93"/>
<path d="M211.5 45.3h2.5M211.5 42.7v5.1" fill="none" stroke="#158f93" stroke-width=".2"/>
<circle cx="211.5" cy="45.3" r=".51" fill="#158f93"/>
<path d="M211 45.3a.51 .51 0 0 1 1 0 .51 .51 0 0 1-1 0zM211 45.3a.51 .51 0 0 0 1 0 .51 .51 0 0 0-1 0z" fill="#158f93"/>
<path d="M239.4 45.3h2.6M239.4 42.7v5.1" fill="none" stroke="#158f93" stroke-width=".2"/>
<circle cx="239.4" cy="45.3" r=".51" fill="#158f93"/>
<path d="M238.9 45.3a.51 .51 0 0 1 1 0 .51 .51 0 0 1-1 0zM238.9 45.3a.51 .51 0 0 0 1 0 .51 .51 0 0 0-1 0z" fill="#158f93"/>
<path d="M183.6 98.6v5.1M183.6 101.1h2.5" fill="none" stroke="#158f93" stroke-width=".2"/>
<circle cx="183.6" cy="101.1" r=".51" fill="#158f93"/>
<path d="M183 101.1a.55 .55 0 0 1 1.1 0 .55 .55 0 0 1-1.1 0zM183.1 101.1a.51 .51 0 0 0 1 0 .51 .51 0 0 0-1 0z" fill="#158f93"/>
<path d="M211.5 98.6v5.1M211.5 101.1h2.5" fill="none" stroke="#158f93" stroke-width=".2"/>
<circle cx="211.5" cy="101.1" r=".51" fill="#158f93"/>
<path d="M211 101.1a.51 .51 0 0 1 1 0 .51 .51 0 0 1-1 0zM211 101.1a.51 .51 0 0 0 1 0 .51 .51 0 0 0-1 0z" fill="#158f93"/>
<path d="M239.4 98.6v5.1M239.4 101.1h2.6" fill="none" stroke="#158f93" stroke-width=".2"/>
<circle cx="239.4" cy="101.1" r=".51" fill="#158f93"/>
<path d="M238.9 101.1a.51 .51 0 0 1 1 0 .51 .51 0 0 1-1 0zM238.9 101.1a.51 .51 0 0 0 1 0 .51 .51 0 0 0-1 0z" fill="#158f93"/>
<path d="M82 35.1v2.6M109.9 35.1v2.6M137.9 35.1v2.6M201.3 35.1v2.6M229.3 35.1v2.6M257.2 35.1v2.6M82 91v2.5M109.9 91v2.5M137.9 91v2.5M201.3 91v2.5M229.3 91v2.5M257.2 91v2.5" fill="none" stroke="#158f93" stroke-width=".2"/>
<g font-size="2.5" fill="#9c1f14">
<text x="82.9" y="33.6" transform="rotate(-90 82.9 33.6)">LED1-G</text>
<text x="110.8" y="33.6" transform="rotate(-90 110.8 33.6)">LED1-R</text>
<text x="138.7" y="33.6" transform="rotate(-90 138.7 33.6)">LED1-B</text>
<text x="202.2" y="33.6" transform="rotate(-90 202.2 33.6)">LED2-G</text>
<text x="230.2" y="33.6" transform="rotate(-90 230.2 33.6)">LED2-R</text>
<text x="258.1" y="33.6" transform="rotate(-90 258.1 33.6)">LED2-B</text>
<text x="65.1" y="41.2" transform="rotate(-90 65.1 41.2)">LED1-G-SIG</text>
<text x="85.8" y="41.5">Q1</text>
<text x="93" y="41.2" transform="rotate(-90 93 41.2)">LED1-R-SIG</text>
<text x="113.7" y="41.5">Q2</text>
<text x="121" y="41.2" transform="rotate(-90 121 41.2)">LED1-B-SIG</text>
<text x="141.7" y="41.5">Q3</text>
<text x="184.5" y="41.2" transform="rotate(-90 184.5 41.2)">LED2-G-SIG</text>
<text x="205.2" y="41.5">Q4</text>
<text x="212.4" y="41.2" transform="rotate(-90 212.4 41.2)">LED2-R-SIG</text>
<text x="233.1" y="41.5">Q5</text>
<text x="240.3" y="41.2" transform="rotate(-90 240.3 41.2)">LED2-B-SIG</text>
<text x="261" y="41.5">Q6</text>
<text x="62.3" y="55.2" transform="rotate(-90 62.3 55.2)">R35</text>
<text x="90.3" y="55.2" transform="rotate(-90 90.3 55.2)">R36</text>
<text x="118.2" y="55.2" transform="rotate(-90 118.2 55.2)">R37</text>
<text x="181.7" y="55.2" transform="rotate(-90 181.7 55.2)">R38</text>
<text x="209.6" y="55.2" transform="rotate(-90 209.6 55.2)">R39</text>
<text x="237.6" y="55.2" transform="rotate(-90 237.6 55.2)">R40</text>
<text x="82.9" y="89.5" transform="rotate(-90 82.9 89.5)">LED5-G</text>
<text x="110.8" y="89.5" transform="rotate(-90 110.8 89.5)">LED5-R</text>
<text x="138.7" y="89.5" transform="rotate(-90 138.7 89.5)">LED5-B</text>
<text x="202.2" y="89.5" transform="rotate(-90 202.2 89.5)">LED6-G</text>
<text x="230.2" y="89.5" transform="rotate(-90 230.2 89.5)">LED6-R</text>
<text x="258.1" y="89.5" transform="rotate(-90 258.1 89.5)">LED6-B</text>
<text x="65.1" y="97.1" transform="rotate(-90 65.1 97.1)">LED5-G-SIG</text>
<text x="85.8" y="97.3">Q13</text>
<text x="93" y="97.1" transform="rotate(-90 93 97.1)">LED5-R-SIG</text>
<text x="113.7" y="97.3">Q14</text>
<text x="121" y="97.1" transform="rotate(-90 121 97.1)">LED5-B-SIG</text>
<text x="141.7" y="97.3">Q15</text>
<text x="184.5" y="97.1" transform="rotate(-90 184.5 97.1)">LED6-G-SIG</text>
<text x="205.2" y="97.3">Q16</text>
<text x="212.4" y="97.1" transform="rotate(-90 212.4 97.1)">LED6-R-SIG</text>
<text x="233.1" y="97.3">Q17</text>
<text x="240.3" y="97.1" transform="rotate(-90 240.3 97.1)">LED6-B-SIG</text>
<text x="261" y="97.3">Q18</text>
<text x="62.3" y="111" transform="rotate(-90 62.3 111)">R58</text>
<text x="90.3" y="111" transform="rotate(-90 90.3 111)">R57</text>
<text x="118.2" y="111" transform="rotate(-90 118.2 111)">R56</text>
<text x="181.7" y="111" transform="rotate(-90 181.7 111)">R55</text>
<text x="209.6" y="111" transform="rotate(-90 209.6 111)">R54</text>
<text x="237.6" y="111" transform="rotate(-90 237.6 111)">R53</text>
</g>
<g font-size="2.5" fill="#d59028">
<text x="68.4" y="55.1" transform="rotate(-90 68.4 55.1)">10K</text>
<text x="96.3" y="55.1" transform="rotate(-90 96.3 55.1)">10K</text>
<text x="124.3" y="55.1" transform="rotate(-90 124.3 55.1)">10K</text>
<text x="187.8" y="55.1" transform="rotate(-90 187.8 55.1)">10K</text>
<text x="215.7" y="55.1" transform="rotate(-90 215.7 55.1)">10K</text>
<text x="243.6" y="55.1" transform="rotate(-90 243.6 55.1)">10K</text>
<text x="135.1" y="66.5">GND</text>
<text x="254.4" y="66.5">GND</text>
<text x="68.4" y="111" transform="rotate(-90 68.4 111)">10K</text>
<text x="96.3" y="111" transform="rotate(-90 96.3 111)">10K</text>
<text x="124.3" y="111" transform="rotate(-90 124.3 111)">10K</text>
<text x="187.8" y="111" transform="rotate(-90 187.8 111)">10K</text>
<text x="215.7" y="111" transform="rotate(-90 215.7 111)">10K</text>
<text x="243.6" y="111" transform="rotate(-90 243.6 111)">10K</text>
<text x="135.1" y="122.3">GND</text>
<text x="254.4" y="122.3">GND</text>
</g>
</svg>
